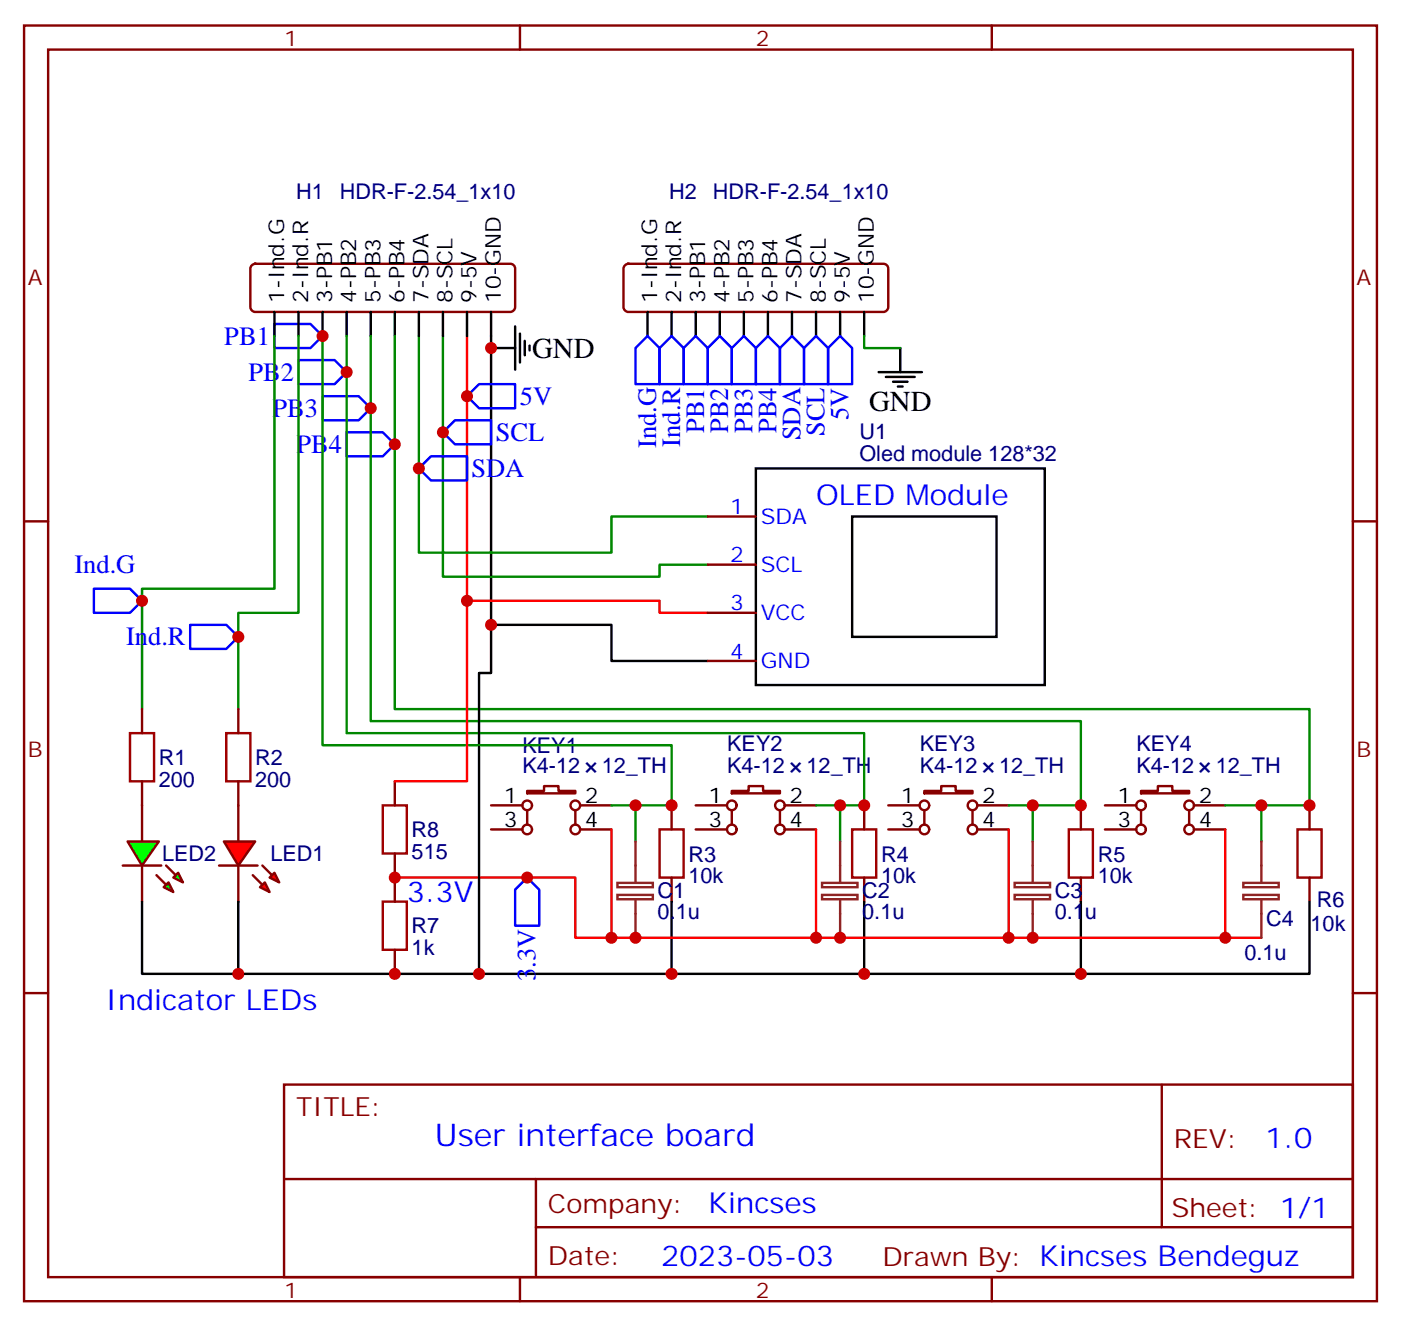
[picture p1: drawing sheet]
<svg xmlns="http://www.w3.org/2000/svg" width="205mm" height="194mm" viewBox="0 0 205 194" stroke-linecap="round" stroke-linejoin="round" font-family="sans-serif">
<g fill="none" stroke="#870000" stroke-width=".35">
<path d="M3.5 3.7h198.3v187h-198.3zM7.1 7.3h191.2v179.9h-191.2zM76.2 3.7v3.6M145.3 3.7v3.6M36.9 38.9l.5-.2h37.4a.71 .71 0 0 1 .7 .7v5.6a.76 .76 0 0 1-.7 .7h-37.4a.76 .76 0 0 1-.7-.7v-5.6zM3.5 76.4h3.6M198.3 76.4h3.5M72 118h4.6M77.3 115.9h2.4v-.7h2.1v.7h2.5v.4h-7zM77.3 118.7v2.2M84.3 118.7v2.2M85 118h4.6"/>
<path d="M102 118h4.5M107.2 115.9h2.5v-.7h2.1v.7h2.5v.4h-7.1zM107.2 118.7v2.2M114.3 118.7v2.2M115 118h4.6M130.2 118h4.6M135.5 115.9h2.4v-.7h2.2v.7h2.4v.4h-7zM135.5 118.7v2.2M142.5 118.7v2.2M143.2 118h4.6M161.9 118h4.6M167.2 115.9h2.5v-.7h2.1v.7h2.5v.4h-7.1z"/>
<path d="M167.2 118.7v2.2M174.3 118.7v2.2M175 118h4.6M72 121.6h4.6M85 121.6h4.6M102 121.6h4.5M115 121.6h4.6M130.2 121.6h4.6M143.2 121.6h4.6M161.9 121.6h4.6M175 121.6h4.6M3.5 145.6h3.6"/>
<path d="M41.6 159h156.7v28.2h-156.7zM170.3 159v20.9M198.3 145.6h3.5M41.7 172.8h156.4M78.5 179.9h119.6M78.5 172.8v14.1M76.2 187.2v3.5M145.3 187.2v3.5"/>
<circle cx="77.3" cy="118" r=".71"/>
<circle cx="84.3" cy="118" r=".71"/>
<circle cx="107.2" cy="118" r=".71"/>
<circle cx="114.3" cy="118" r=".71"/>
<circle cx="135.5" cy="118" r=".71"/>
<circle cx="142.5" cy="118" r=".71"/>
<circle cx="167.2" cy="118" r=".71"/>
<circle cx="174.3" cy="118" r=".71"/>
<circle cx="77.3" cy="121.6" r=".71"/>
<circle cx="84.3" cy="121.6" r=".71"/>
<circle cx="107.2" cy="121.6" r=".71"/>
<circle cx="114.3" cy="121.6" r=".71"/>
<circle cx="135.5" cy="121.6" r=".71"/>
<circle cx="142.5" cy="121.6" r=".71"/>
<circle cx="167.2" cy="121.6" r=".71"/>
<circle cx="174.3" cy="121.6" r=".71"/>
</g>
<g fill="none" stroke="#000" stroke-width=".35">
<path d="M40.2 45.7v3.5M43.7 45.7v3.5M47.3 45.7v3.5M50.8 45.7v3.5M54.3 45.7v3.5M57.9 45.7v3.5M61.4 45.7v3.5M64.9 45.7v3.5M68.4 45.7v3.5M72 51v40.6h17.6v5.3h14.1M72 51h3.5M72 45.7v5.3"/>
<path d="M75.5 47.8v6.4M76.2 48.9v4.2M76.9 50v2.1M77.6 50.7v.7"/>
</g>
<path d="M68.4 49.2v38.9h28.3v1.7h7" fill="none" stroke="#f00" stroke-width=".35"/>
<path d="M61.4 49.2v31.8h28.2v-5.3h14.1M64.9 49.2v35.3h31.8v-1.7h7" fill="none" stroke="#008700" stroke-width=".35"/>
<path d="M40.2 47.5h5.3l1.8 1.7-1.8 1.8h-5.3zM43.7 52.8h5.3l1.8 1.7-1.8 1.8h-5.3zM47.3 58.1h5.3l1.7 1.7-1.7 1.8h-5.3zM68.4 58.1l1.8-1.8h5.3v3.5h-5.3zM50.8 63.4h5.3l1.8 1.7-1.8 1.8h-5.3zM61.4 68.7l1.7-1.8h5.3v3.5h-5.3zM64.9 63.4l1.8-1.8h5.3v3.5h-5.3z" fill="none" stroke="#00f" stroke-width=".35"/>
<g fill="#f00" stroke="#870000" stroke-width=".35">
<path d="M32.8 123.3h4.6l-2.5 3.6z"/>
<path d="M32.1 126.9h5.6z"/>
</g>
<g fill="#870000" stroke="#870000" stroke-width=".35">
<path d="M38.5 126.9l1.4 1.4z"/>
<path d="M37 128.3l1.5 1.4z"/>
</g>
<g fill="#f00" stroke="#870000" stroke-width=".35">
<path d="M39.5 128.6l.7-.7 .7 1.4z"/>
<path d="M38.1 130l.7-.7 .7 1.4z"/>
</g>
<path d="M20.8 118v5.3M34.9 118v5.3M20.8 126.9v5.3M34.9 126.9v5.3" fill="none" stroke="#870000" stroke-width=".35"/>
<g fill="#0f0" stroke="#870000" stroke-width=".35">
<path d="M24 130l.7-.7 .7 1.4z"/>
<path d="M25.4 128.6l.7-.7 .7 1.4z"/>
</g>
<g fill="#870000" stroke="#870000" stroke-width=".35">
<path d="M22.9 128.3l1.4 1.4z"/>
<path d="M24.3 126.9l1.5 1.4z"/>
</g>
<path d="M18 126.9h5.6z" fill="#f00" stroke="#870000" stroke-width=".35"/>
<path d="M18.7 123.3h4.6l-2.5 3.6z" fill="#0f0" stroke="#870000" stroke-width=".35"/>
<path d="M40.2 49.2v37.1h-19.4v17.6M43.7 49.2v40.6h-8.8v14.1M47.3 49.2v60h51.1v8.8h-8.8M50.8 49.2v58.3h75.8v10.5h-7M54.3 49.2v56.5h104.1v12.3h-10.6M57.9 49.2v54.7h134v14.1h-12.3M126.6 49.2v1.8h5.3M93.1 118v5.3M123.1 118v5.3M151.3 118v5.3M184.9 118v5.3" fill="none" stroke="#008700" stroke-width=".35"/>
<path d="M19 107.5h3.6v7h-3.6zM33.2 107.5h3.5v7h-3.5zM56.1 118h3.5v7.1h-3.5zM56.1 132.2h3.5v7h-3.5zM96.7 121.6h3.5v7h-3.5zM124.9 121.6h3.5v7h-3.5zM156.6 121.6h3.6v7h-3.6zM190.1 121.6h3.6v7h-3.6z" fill="none" stroke="#a10000" stroke-width=".35"/>
<g fill="none" stroke="#870000" stroke-width=".35">
<path d="M91.6 38.9l.5-.2h37.4a.71 .71 0 0 1 .7 .7v5.6a.76 .76 0 0 1-.7 .7h-37.4a.76 .76 0 0 1-.7-.7v-5.6zM103.7 75.7h7.1M103.7 82.8h7.1M103.7 89.8h7.1M103.7 96.9h7.1M20.8 103.9v3.6M20.8 114.5v3.5M34.9 103.9v3.6M34.9 114.5v3.5M57.9 114.5v3.5M98.4 118v3.6M126.6 118v3.6"/>
<path d="M158.4 118v3.6M191.9 118v3.6M57.9 125.1v7.1M57.9 139.2v3.5M98.4 128.6v3.6M126.6 128.6v3.6M158.4 128.6v3.6M191.9 128.6v3.6"/>
</g>
<g fill="none" stroke="#000" stroke-width=".35">
<path d="M94.9 45.7v3.5M98.4 45.7v3.5M102 45.7v3.5M105.5 45.7v3.5M109 45.7v3.5M112.5 45.7v3.5M116.1 45.7v3.5M119.6 45.7v3.5M123.1 45.7v3.5M126.6 45.7v3.5M128.8 54.5h6.3M129.8 55.2h4.3"/>
<path d="M130.9 56h2.1M131.6 56.7h.7M131.9 51v3.5M110.8 68.7h42.3v31.7h-42.3zM124.9 75.7h21.1v17.6h-21.1zM72 91.6v7h-1.8v44.1M20.8 132.2v10.5h171.1v-10.5M34.9 132.2v10.5M98.4 132.2v10.5M126.6 132.2v10.5M158.4 132.2v10.5"/>
</g>
<path d="M68.4 88.1v26.4h-10.5M89.6 121.6v15.8h-5.3v-8.8h-26.4M119.6 121.6v15.8h-30M147.8 121.6v15.8h-28.2M147.8 137.4h37.1M179.6 121.6v15.8" fill="none" stroke="#f00" stroke-width=".35"/>
<path d="M94.9 49.2l1.8 1.8v5.3h-3.6v-5.3zM96.7 51l1.7-1.8 1.8 1.8v5.3h-3.5zM102 49.2l1.7 1.8v5.3h-3.5v-5.3zM105.5 49.2l1.7 1.8v5.3h-3.5v-5.3zM109 49.2l1.8 1.8v5.3h-3.6v-5.3zM112.5 49.2l1.8 1.8v5.3h-3.5v-5.3zM116.1 49.2l1.7 1.8v5.3h-3.5v-5.3zM119.6 49.2l1.8 1.8v5.3h-3.6v-5.3zM121.4 51l1.7-1.8 1.8 1.8v5.3h-3.5zM13.8 86.3h5.2l1.8 1.8-1.8 1.7h-5.2zM27.9 91.6h5.3l1.7 1.7-1.7 1.8h-5.3zM77.3 128.6l1.7 1.8v5.3h-3.5v-5.3z" fill="none" stroke="#00f" stroke-width=".35"/>
<g fill="none" stroke="#8c2424" stroke-width=".35">
<path d="M90.5 129.4h5.2v.6h-5.2zM90.5 131.2h5.2v.6h-5.2zM93.1 123.3v6M93.1 131.8v5.6M120.5 129.4h5.2v.6h-5.2zM120.5 131.2h5.2v.6h-5.2zM123.1 123.3v6M123.1 131.8v5.6M148.7 129.4h5.2v.6h-5.2zM148.7 131.2h5.2v.6h-5.2zM151.3 123.3v6M151.3 131.8v5.6"/>
<path d="M182.2 129.4h5.2v.6h-5.2zM182.2 131.2h5.2v.6h-5.2zM184.9 123.3v6M184.9 131.8v5.6"/>
</g>
<g fill="#c00">
<circle cx="72" cy="51" r=".88"/>
<circle cx="61.4" cy="68.7" r=".88"/>
<circle cx="64.9" cy="63.4" r=".88"/>
<circle cx="68.4" cy="58.1" r=".88"/>
<circle cx="57.9" cy="65.1" r=".88"/>
<circle cx="54.3" cy="59.8" r=".88"/>
<circle cx="50.8" cy="54.5" r=".88"/>
<circle cx="47.3" cy="49.2" r=".88"/>
<circle cx="34.9" cy="142.7" r=".88"/>
<circle cx="98.4" cy="142.7" r=".88"/>
<circle cx="126.6" cy="142.7" r=".88"/>
<circle cx="158.4" cy="142.7" r=".88"/>
<circle cx="72" cy="91.6" r=".88"/>
<circle cx="70.2" cy="142.7" r=".88"/>
<circle cx="98.4" cy="118" r=".88"/>
<circle cx="126.6" cy="118" r=".88"/>
<circle cx="158.4" cy="118" r=".88"/>
<circle cx="191.9" cy="118" r=".88"/>
<circle cx="93.1" cy="118" r=".88"/>
<circle cx="123.1" cy="118" r=".88"/>
<circle cx="151.3" cy="118" r=".88"/>
<circle cx="184.9" cy="118" r=".88"/>
<circle cx="20.8" cy="88.1" r=".88"/>
<circle cx="34.9" cy="93.3" r=".88"/>
<circle cx="57.9" cy="142.7" r=".88"/>
<circle cx="68.4" cy="88.1" r=".88"/>
<circle cx="57.9" cy="128.6" r=".88"/>
<circle cx="89.6" cy="137.4" r=".88"/>
<circle cx="119.6" cy="137.4" r=".88"/>
<circle cx="147.8" cy="137.4" r=".88"/>
<circle cx="77.3" cy="128.6" r=".88"/>
<circle cx="93.1" cy="137.4" r=".88"/>
<circle cx="123.1" cy="137.4" r=".88"/>
<circle cx="151.3" cy="137.4" r=".88"/>
<circle cx="179.6" cy="137.4" r=".88"/>
</g>
<text font-size="4.6" fill="#00f" x="63.7" y="168">User interface board</text>
<g font-size="4.2">
<text x="78" y="52.4">GND</text>
<text x="127.4" y="60.2">GND</text>
</g>
<g font-size="4.2" fill="#00f">
<text x="119.6" y="73.9">OLED Module</text>
<text x="59.6" y="132.2">3.3V</text>
<text x="15.5" y="148">Indicator LEDs</text>
<text x="185.4" y="168.2">1.0</text>
<text x="103.8" y="177.8">Kincses</text>
<text x="96.9" y="185.6">2023-05-03</text>
</g>
<g font-size="3.9" fill="#00f">
<text x="32.9" y="50.5">PB1</text>
<text x="36.4" y="55.8">PB2</text>
<text x="76.2" y="59.4">5V</text>
<text x="39.9" y="61.1">PB3</text>
<text x="72.7" y="64.6">SCL</text>
<text x="96.2" y="65.7" transform="rotate(-90 96.2 65.7)">Ind.G</text>
<text x="99.7" y="65.5" transform="rotate(-90 99.7 65.5)">Ind.R</text>
<text x="103.2" y="63.5" transform="rotate(-90 103.2 63.5)">PB1</text>
<text x="106.7" y="63.5" transform="rotate(-90 106.7 63.5)">PB2</text>
<text x="110.3" y="63.5" transform="rotate(-90 110.3 63.5)">PB3</text>
<text x="113.8" y="63.5" transform="rotate(-90 113.8 63.5)">PB4</text>
<text x="117.3" y="64.5" transform="rotate(-90 117.3 64.5)">SDA</text>
<text x="120.8" y="63.9" transform="rotate(-90 120.8 63.9)">SCL</text>
<text x="124.4" y="61.6" transform="rotate(-90 124.4 61.6)">5V</text>
<text x="43.5" y="66.4">PB4</text>
<text x="69.1" y="69.9">SDA</text>
<text x="10.9" y="84">Ind.G</text>
<text x="18.5" y="94.6">Ind.R</text>
<text x="78.5" y="143.8" transform="rotate(-90 78.5 143.8)">3.3V</text>
</g>
<g font-size="3.9" fill="#800">
<text x="43.4" y="163.5">TITLE:</text>
<text x="172" y="168.2">REV:</text>
<text x="80.3" y="177.7">Company:</text>
<text x="171.7" y="178.4">Sheet: 1/1</text>
<text x="80.3" y="185.4">Date:</text>
<text x="129.3" y="185.5">Drawn By: Kincses Bendeguz</text>
</g>
<g font-size="3.2" fill="#800">
<text x="41.6" y="6.7">1</text>
<text x="110.8" y="6.7">2</text>
<text x="4.1" y="41.8">A</text>
<text x="198.8" y="41.8">A</text>
<text x="4.1" y="111">B</text>
<text x="198.8" y="111">B</text>
<text x="41.6" y="190.2">1</text>
<text x="110.8" y="190.2">2</text>
</g>
<g font-size="3.2" fill="#000080">
<text x="43.4" y="29.2">H1</text>
<text x="49.8" y="29.2">HDR-F-2.54_1x10</text>
<text x="98.1" y="29.2">H2</text>
<text x="104.5" y="29.2">HDR-F-2.54_1x10</text>
<text x="126" y="64.4">U1</text>
<text x="126" y="67.6">Oled module 128*32</text>
<text x="23.3" y="112.2">R1</text>
<text x="37.4" y="112.2">R2</text>
<text x="76.6" y="113.3">K4-12</text>
<text x="76.6" y="110.4">KEY1</text>
<text x="88.2" y="113.3">12_TH</text>
<text x="106.6" y="113.3">K4-12</text>
<text x="106.6" y="110.1">KEY2</text>
<text x="118.2" y="113.3">12_TH</text>
<text x="134.8" y="113.3">K4-12</text>
<text x="134.8" y="110.1">KEY3</text>
<text x="146.4" y="113.3">12_TH</text>
<text x="166.5" y="113.3">K4-12</text>
<text x="166.5" y="110.1">KEY4</text>
<text x="178.2" y="113.3">12_TH</text>
<text x="23.3" y="115.3">200</text>
<text x="37.4" y="115.3">200</text>
<text x="60.3" y="125.9">515</text>
<text x="60.3" y="122.7">R8</text>
<text x="23.8" y="126.2">LED2</text>
<text x="39.6" y="126.2">LED1</text>
<text x="96.4" y="131.6">C1</text>
<text x="100.9" y="129.4">10k</text>
<text x="100.9" y="126.3">R3</text>
<text x="126.4" y="131.6">C2</text>
<text x="129.1" y="129.4">10k</text>
<text x="129.1" y="126.3">R4</text>
<text x="154.6" y="131.6">C3</text>
<text x="160.9" y="129.4">10k</text>
<text x="160.9" y="126.3">R5</text>
<text x="60.3" y="136.8">R7</text>
<text x="96.4" y="134.7">0.1u</text>
<text x="126.4" y="134.7">0.1u</text>
<text x="154.6" y="134.7">0.1u</text>
<text x="185.6" y="135.7">C4</text>
<text x="192.1" y="136.5">10k</text>
<text x="193" y="132.9">R6</text>
<text x="60.3" y="140">1k</text>
<text x="182.4" y="140.7">0.1u</text>
</g>
<g font-size="3.2">
<text x="41.6" y="44.4" transform="rotate(-90 41.6 44.4)">1-Ind.G</text>
<text x="45.2" y="44.4" transform="rotate(-90 45.2 44.4)">2-Ind.R</text>
<text x="48.7" y="44.4" transform="rotate(-90 48.7 44.4)">3-PB1</text>
<text x="52.2" y="44.4" transform="rotate(-90 52.2 44.4)">4-PB2</text>
<text x="55.7" y="44.4" transform="rotate(-90 55.7 44.4)">5-PB3</text>
<text x="59.3" y="44.4" transform="rotate(-90 59.3 44.4)">6-PB4</text>
<text x="62.8" y="44.4" transform="rotate(-90 62.8 44.4)">7-SDA</text>
<text x="66.3" y="44.4" transform="rotate(-90 66.3 44.4)">8-SCL</text>
<text x="69.8" y="44.4" transform="rotate(-90 69.8 44.4)">9-5V</text>
<text x="73.4" y="44.4" transform="rotate(-90 73.4 44.4)">10-GND</text>
<text x="96.3" y="44.4" transform="rotate(-90 96.3 44.4)">1-Ind.G</text>
<text x="99.8" y="44.4" transform="rotate(-90 99.8 44.4)">2-Ind.R</text>
<text x="103.4" y="44.4" transform="rotate(-90 103.4 44.4)">3-PB1</text>
<text x="106.9" y="44.4" transform="rotate(-90 106.9 44.4)">4-PB2</text>
<text x="110.4" y="44.4" transform="rotate(-90 110.4 44.4)">5-PB3</text>
<text x="113.9" y="44.4" transform="rotate(-90 113.9 44.4)">6-PB4</text>
<text x="117.5" y="44.4" transform="rotate(-90 117.5 44.4)">7-SDA</text>
<text x="121" y="44.4" transform="rotate(-90 121 44.4)">8-SCL</text>
<text x="124.5" y="44.4" transform="rotate(-90 124.5 44.4)">9-5V</text>
<text x="128.1" y="44.4" transform="rotate(-90 128.1 44.4)">10-GND</text>
<text x="73.8" y="117.7">1</text>
<text x="85.7" y="117.7">2</text>
<text x="103.8" y="117.7">1</text>
<text x="115.7" y="117.7">2</text>
<text x="132" y="117.7">1</text>
<text x="143.9" y="117.7">2</text>
<text x="163.8" y="117.7">1</text>
<text x="175.7" y="117.7">2</text>
<text x="73.8" y="121.2">3</text>
<text x="85.7" y="121.2">4</text>
<text x="103.8" y="121.2">3</text>
<text x="115.7" y="121.2">4</text>
<text x="132" y="121.2">3</text>
<text x="143.9" y="121.2">4</text>
<text x="163.8" y="121.2">3</text>
<text x="175.7" y="121.2">4</text>
</g>
<g font-size="3.2" fill="#00f">
<text x="107" y="75.4">1</text>
<text x="111.5" y="76.8">SDA</text>
<text x="107" y="82.4">2</text>
<text x="111.5" y="83.8">SCL</text>
<text x="107" y="89.5">3</text>
<text x="111.5" y="90.9">VCC</text>
<text x="107" y="96.5">4</text>
<text x="111.5" y="97.9">GND</text>
</g>
</svg>
